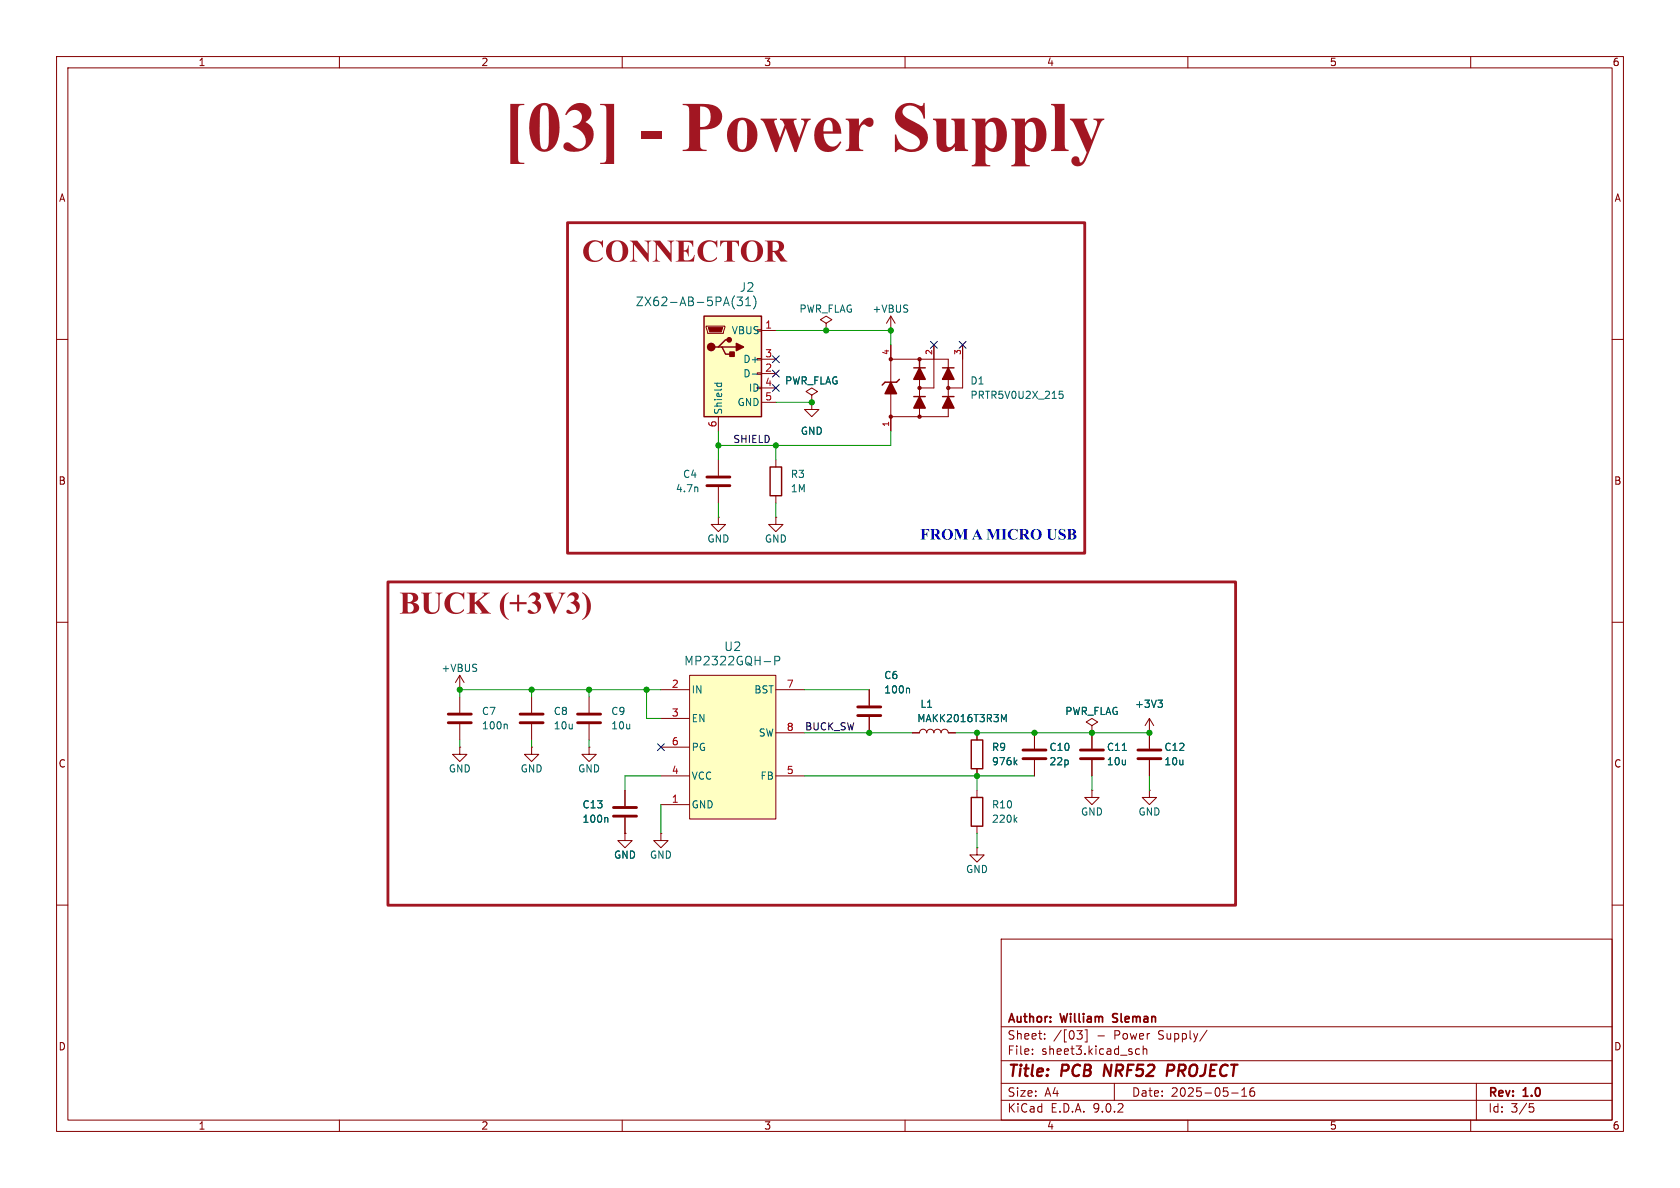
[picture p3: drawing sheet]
<svg xmlns="http://www.w3.org/2000/svg" width="297mm" height="210mm" viewBox="0 0 297 210" stroke-linecap="round" stroke-linejoin="round" font-family="sans-serif">
<g fill="none" stroke="#840000" stroke-width=".18">
<path d="M10 10h277v190h-277zM12 12h273v186h-273zM60 10v2M110 10v2M160 10v2M210 10v2M260 10v2M157.5 58.4h.1M157.5 55.9l-.8 1.3M157.5 55.9l.7 1.3M157.5 55.9v2.5M10 60h2"/>
<path d="M143.5 71.1v1.3h1.3l-1.3 1.3-1.3-1.3h1.3M143.5 71.1h.1M143.5 69.9l1-.7-1-.6-1 .6 1 .7v1.2M285 60h2M127 91.4v1.3h1.3l-1.3 1.3-1.3-1.3h1.3M127 91.4h.1M127 81.3v2.8M127 86.1v2.8M137.2 91.4v1.3h1.2l-1.2 1.3-1.3-1.3h1.3M137.2 91.4h.1M137.2 81.3v1.3M137.2 87.6v1.3"/>
<path d="M10 110h2M81.3 119.4l-.8 1.3M81.3 119.4l.7 1.3M81.3 119.4v2.5M285 110h2M81.3 121.9h.1M193 128.3l1.1-.7-1.1-.6-1 .6 1 .7v1.2M193 129.5h.1M193 129.5v2.8M193 134.4v2.8M203.2 129.5h.1M203.2 139.7v1.3h1.3l-1.3 1.2-1.3-1.2h1.3"/>
<path d="M203.2 139.7h.1M203.2 127l-.8 1.3M203.2 127l.8 1.3M203.2 127v5.3M203.2 134.4v2.8M10 160h2M177 166h108v32h-108zM285 160h2M60 198v2M110 198v2M160 198v2M177 194.5h108"/>
<path d="M177 191.5h108M177 187.5h108M177 181.5h108M182.5 186.3v.1M182.5 185.5v.1M184.7 183.6v.1M184.7 182.8v.1M190.4 182.2h.9l-.5 .6 .4 .1 .1 .5-.3 .3h-.4M191.8 182.1h.4v2.1h-.4M197 191.5v3M200.8 186.3l.2 .1 .5-.1M201.5 185.5l-.5-.1-.2 .1"/>
<path d="M202.1 185.5l.2-.1 .4 .1v.9M202.1 184.9v1.5M210 198v2M213.4 182.1l-1.3 2M217.7 193.2h1.2M219.5 193.8h.9M219.5 192.7l.5-.4v1.5M221.7 192.3a.59 .59 0 0 0-.7 .6v.6l.1 .2 .4 .1 .2-.1 .1-.5-.1-.3h-.5l-.2 .3M260 198v2M261 191.5v6.5M270.4 195.1h.7M270.5 195.7h.4l.3 .3-.2 .5-.5 .1"/>
</g>
<path d="M195.4 188.2l-.3 2M207.3 188.2h-.8l-.2 2M207.3 189.2l-.9 .1" fill="none" stroke="#840000" stroke-width=".4"/>
<path d="M196.8 179.3v.5M196.7 180.6l.2 .1" fill="none" stroke="#840000" stroke-width=".3"/>
<path d="M125 84.3h4M125 85.9h4M191 132.6h4.1M191 134.1h4.1M201.2 132.6h4M201.2 134.1h4" fill="none" stroke="#840000" stroke-width=".51"/>
<path d="M123.3 86.2l.1 .7M198.4 132.7h.7M204.7 123.8h.8l-.4 .5M205.3 124.3l.2 .2v.3l-.2 .2" fill="none" stroke="#006464" stroke-width=".18"/>
<path d="M136.1 82.6h2.1v5h-2.1z" fill="none" stroke="#840000" stroke-width=".25"/>
<path d="M121.9 119.4h15.3v25.4h-15.3z" fill="#ffffc2"/>
<g fill="none" stroke="#840000" stroke-width=".18">
<path d="M157.5 61v6.6M157.5 69.6v6.6M157.5 63.5h10.1v1.5M162.6 67.1v3M162.6 72.1v1.6M165.1 61v7.6h-2.5M167.6 72.1v1.6h-10.1M167.6 67.1v3M170.2 61v7.6h-2.6M121.9 119.4h15.3v25.4h-15.3zM81.3 132.1v1.3h1.2l-1.2 1.2-1.3-1.2h1.3M81.3 132.1h.1"/>
<path d="M81.3 123.2v2.8M81.3 128v2.8M104.1 123.2v2.8M104.1 128v2.8M110.5 139.7v2.8M116.8 121.9h5.1M116.8 127h5.1M116.8 132.1h5.1M116.8 137.2h5.1M137.2 121.9h5M137.2 137.2h5M137.2 129.5h5"/>
<path d="M110.5 147.3v1.3h1.3l-1.3 1.3-1.3-1.3h1.3M110.5 147.3h.1M110.5 144.5v2.8M116.8 147.3v1.3h1.3l-1.3 1.3-1.2-1.3h1.2M116.8 147.3h.1M116.8 142.2h5.1"/>
</g>
<path d="M187.3 69.2h.6M187.3 69.7l.4-.1 .3 .3-.2 .5h-.5M137 116.8l.7-.1 .1-.2v-.3l-.2-.2h-.6v1.5M89.5 128l.2 .2v.6M107.3 144.5l.2 .2v.7" fill="none" stroke="#006464" stroke-width=".18"/>
<path d="M79.2 126.2h4.1M79.2 127.8h4.1M102.1 126.2h4.1M102.1 127.8h4.1M108.5 142.7h4M108.5 144.3h4" fill="none" stroke="#840000" stroke-width=".51"/>
<g fill="none" stroke="#840000" stroke-width=".25">
<path d="M159 67.1l-.5 .5h-2l-.5 .5M161.5 65h2.1M161.5 70.1h2.1M162.6 63.5v1.5M166.6 65h2.1M166.6 70.1h2.1"/>
<circle cx="157.5" cy="73.7" r=".25"/>
<circle cx="157.5" cy="63.5" r=".25"/>
<circle cx="162.6" cy="63.5" r=".25"/>
<circle cx="162.6" cy="68.6" r=".25"/>
<circle cx="162.6" cy="73.7" r=".25"/>
<circle cx="167.6" cy="68.6" r=".25"/>
</g>
<g fill="#840000" stroke="#840000" stroke-width=".25">
<path d="M157.5 67.6l1 2h-2z"/>
<path d="M162.6 65l1 2.1h-2.1z"/>
<path d="M162.6 70.1l1 2h-2.1z"/>
<path d="M167.6 65l1.1 2.1h-2.1z"/>
<path d="M167.6 70.1l1.1 2h-2.1z"/>
</g>
<path d="M124.5 55.9h10.1v17.8h-10.1z" fill="#ffffc2"/>
<path d="M124.5 55.9h10.1v17.8h-10.1zM127 61.3h.6l.7 1.3h1.2M127.6 61.3h2.6M128.9 60.1h-.6l-1.3 1.2h-.6M171.7 130.8h2v5.1h-2zM171.7 141h2v5.1h-2z" fill="none" stroke="#840000" stroke-width=".25"/>
<g fill="none" stroke="#840000" stroke-width=".18">
<path d="M124.8 57.7h3.3v.2l-.2 1h-2.8zM133.9 58.3h.7v.2h-.7zM134.6 58.4h2.6M146 57.2l1.1-.7-1.1-.6-1 .6 1 .7v1.2M146 58.4h.1M127 73.7v2.5M133.9 63.4h.7v.2h-.7zM133.9 65.9h.7v.3h-.7zM133.9 68.5h.7v.2h-.7zM134.6 63.5h2.6M134.6 66h2.6M134.6 68.6h2.6"/>
<path d="M134.6 71.1h2.6M143.5 71.1h.1M94 132.1v1.3h1.2l-1.2 1.2-1.3-1.2h1.3M94 132.1h.1M94 123.2v2.8M94 128v2.8M104.1 132.1v1.3h1.3l-1.3 1.2-1.2-1.2h1.2M104.1 132.1h.1M110.5 139.7v2.8M153.7 121.9v2.8M153.7 126.7v2.8M161.3 129.5h1.3a.64 .64 0 0 1 .6-.6 .64 .64 0 0 1 .6 .6 .64 .64 0 0 1 .7-.6 .64 .64 0 0 1 .6 .6 .64 .64 0 0 1 .6-.6 .64 .64 0 0 1 .7 .6 .64 .64 0 0 1 .6-.6 .64 .64 0 0 1 .6 .6h1.3"/>
<path d="M172.7 129.5v1.3M172.7 135.9v1.3M172.7 139.7v1.3M182.9 129.5v2.8M182.9 134.4v2.8M193 139.7v1.3h1.3l-1.3 1.2-1.2-1.2h1.2M193 139.7h.1M193 129.5h.1M193 129.5v2.8M193 134.4v2.8M203.2 129.5h.1M203.2 129.5v2.8"/>
<path d="M203.2 134.4v2.8M110.5 147.3h.1M110.5 144.5v2.8M172.7 149.9v1.2h1.3l-1.3 1.3-1.3-1.3h1.3M172.7 149.9h.1M172.7 146.1v1.2"/>
</g>
<path d="M125.2 57.9h2.6l-.3 .8h-2z" fill="#840000" stroke="#840000" stroke-width=".18"/>
<g fill="#840000" stroke="#840000" stroke-width=".25">
<path d="M129 62.2h.8v.8h-.8z"/>
<path d="M130.2 60.7l1.2 .6-1.2 .7z"/>
<circle cx="125.7" cy="61.3" r=".63"/>
<circle cx="128.9" cy="60.1" r=".38"/>
</g>
<g fill="none" stroke="#006464" stroke-width=".18">
<path d="M131.2 52.5l-.5 .6 .5 .1v.7l-.2 .1h-.5l-.2-.1M131.8 54h.9M131.8 52.9l.5-.4v1.5M133.3 52.4a1.77 1.77 0 0 1-.1 2.2M126.3 67.7h1.3M126.8 67.7l-.1 .4M127.5 67.7l.1 .4M133 66.1h1M160.6 121.7l.2 .1v.7M177 126.3l.5 .9 .4-.9v1.3M179.4 134.7l.4 .5M179.8 134.4l-.5 .4"/>
<path d="M198.4 132.7h.7M204.7 123.8h.8l-.4 .5M205.3 124.3l.2 .2v.3l-.2 .2M107.3 144.5l.2 .2v.7M179.4 144.9l.4 .5M179.8 144.5l-.5 .5"/>
</g>
<path d="M91.9 126.2h4.1M91.9 127.8h4.1M151.6 125h4.1M151.6 126.5h4.1M180.8 132.6h4.1M180.8 134.1h4.1" fill="none" stroke="#840000" stroke-width=".51"/>
<g fill="none" stroke="#009600" stroke-width=".18">
<path d="M137.2 58.4h20.3v2.6M127 76.2v5.1M137.2 71.1h6.3M137.2 78.7v2.6M157.5 76.2v2.5h-30.5M127 88.9v2.5M137.2 88.9v2.5M81.3 130.8v1.3M94 121.9v1.3M94 130.8v1.3M104.1 121.9v1.3M104.1 130.8v1.3"/>
<path d="M114.3 121.9v5.1h2.5M116.8 137.2h-6.3v2.5M116.8 121.9h-35.5v1.3M142.2 129.5h19.1M142.2 137.2h40.7M142.2 121.9h11.5M168.9 129.5h34.3M172.7 137.2v2.5M193 137.2v2.5M203.2 137.2v2.5M116.8 142.2v5.1M172.7 147.3v2.6"/>
</g>
<path d="M136.6 68l1.2 1.2M136.6 65.4l1.2 1.2M136.6 62.9l1.2 1.2M137.8 68l-1.2 1.2M137.8 65.4l-1.2 1.2M137.8 62.9l-1.2 1.2M164.5 60.4l1.2 1.2M165.7 60.4l-1.2 1.2M169.6 60.4l1.2 1.2M170.8 60.4l-1.2 1.2M116.2 131.5l1.2 1.2M117.4 131.5l-1.2 1.2" fill="none" stroke="#000084" stroke-width=".18"/>
<path d="M100.3 39.4h91.5v58.4h-91.5zM68.6 102.9h149.8v57.1h-149.8z" fill="none" stroke="#a21622" stroke-width=".5"/>
<g fill="#009600" stroke="#009600" stroke-width=".18">
<circle cx="143.5" cy="71.1" r=".46"/>
<circle cx="137.2" cy="78.7" r=".46"/>
<circle cx="157.5" cy="58.4" r=".46"/>
<circle cx="127" cy="78.7" r=".46"/>
<circle cx="146" cy="58.4" r=".46"/>
<circle cx="104.1" cy="121.9" r=".46"/>
<circle cx="114.3" cy="121.9" r=".46"/>
<circle cx="94" cy="121.9" r=".46"/>
<circle cx="81.3" cy="121.9" r=".46"/>
<circle cx="193" cy="129.5" r=".46"/>
<circle cx="203.2" cy="129.5" r=".46"/>
<circle cx="182.9" cy="129.5" r=".46"/>
<circle cx="172.7" cy="129.5" r=".46"/>
<circle cx="153.7" cy="129.5" r=".46"/>
<circle cx="172.7" cy="137.2" r=".46"/>
</g>
<g font-size="12.5" fill="#a21622">
<text x="88.9" y="28.2">[03]</text>
<text x="113" y="28.2">- PowerSupply</text>
</g>
<g font-size="5.6" fill="#a21622">
<text x="102.9" y="47.7">CONNECTOR</text>
<text x="70.6" y="109.9">BUCK (+3V3)</text>
</g>
<text font-size="2.8" fill="#0000c2" x="162.7" y="96.1">FROM A MICRO USB</text>
<g font-size="2.8" fill="#840000">
<text x="178" y="190.9">Title:</text>
<text x="187.7" y="190.9">PCB</text>
<text x="196" y="190.9">NRF52</text>
<text x="207.9" y="190.9">PROJECT</text>
</g>
<g font-size="2.1" fill="#006464">
<text x="130.7" y="51.8">J2</text>
<text x="112.3" y="54.3">ZX62-AB-5PA(31)</text>
<text x="120.9" y="117.8">MP2322GQH-P</text>
<text x="127.9" y="115.3">U2</text>
</g>
<g font-size="2.1" fill="#840000">
<text x="178" y="184">Sheet:</text>
<text x="178" y="181.2">Author:</text>
<text x="186.2" y="184">/[03]</text>
<text x="187.6" y="181.2">William</text>
<text x="194" y="184">-</text>
<text x="197.1" y="184">Power</text>
<text x="197.4" y="181.2">Sleman</text>
<text x="205.1" y="184">Supply/</text>
<text x="178" y="186.7">File:</text>
<text x="184.1" y="186.7">sheet3.kicad_sch</text>
<text x="178" y="196.9">KiCad</text>
<text x="178" y="194.1">Size:</text>
<text x="184.7" y="194.1">A4</text>
<text x="185.7" y="196.9">E.D.A.</text>
<text x="193.3" y="196.9">9.0.2</text>
<text x="200" y="194.1">Date:</text>
<text x="207" y="194.1">2025-05-16</text>
<text x="263" y="194.3">Rev:</text>
<text x="263" y="196.9">Id:</text>
<text x="267.1" y="196.9">3/5</text>
<text x="269.4" y="194.3">1.0</text>
</g>
<g font-size="1.8" fill="#840000">
<text x="35" y="11.9">1</text>
<text x="85" y="11.9">2</text>
<text x="135" y="11.9">3</text>
<text x="185" y="11.9">4</text>
<text x="235" y="11.9">5</text>
<text x="285" y="11.9">6</text>
<text x="10.3" y="35.9">A</text>
<text x="285.3" y="35.9">A</text>
<text x="10.3" y="85.9">B</text>
<text x="285.3" y="85.9">B</text>
<text x="10.3" y="135.9">C</text>
<text x="285.3" y="135.9">C</text>
<text x="10.3" y="185.9">D</text>
<text x="285.3" y="185.9">D</text>
<text x="35" y="199.9">1</text>
<text x="85" y="199.9">2</text>
<text x="135" y="199.9">3</text>
<text x="185" y="199.9">4</text>
<text x="235" y="199.9">5</text>
<text x="285" y="199.9">6</text>
</g>
<g font-size="1.8" fill="#006464">
<text x="129.3" y="59.3">VBUS</text>
<text x="141.2" y="55.5">PWR_FLAG</text>
<text x="154.1" y="55.5">+VBUS</text>
<text x="131.3" y="64.4">D+</text>
<text x="130.3" y="72">GND</text>
<text x="131.3" y="66.9">D-</text>
<text x="132.3" y="69.4">ID</text>
<text x="138.7" y="68.2">PWR_FLAG</text>
<text x="171.5" y="68.2">D1</text>
<text x="171.5" y="70.7">PRTR5V0U2X_215</text>
<text x="127.9" y="73.4" transform="rotate(-90 127.9 73.4)">Shield</text>
<text x="141.5" y="77.1">GND</text>
<text x="119.4" y="87.2">4.7n</text>
<text x="120.7" y="84.7">C4</text>
<text x="139.7" y="84.7">R3</text>
<text x="139.7" y="87.2">1M</text>
<text x="125" y="96.1">GND</text>
<text x="135.1" y="96.1">GND</text>
<text x="77.9" y="119">+VBUS</text>
<text x="122.2" y="122.8">IN</text>
<text x="133.3" y="122.8">BST</text>
<text x="156.2" y="120.2">C6</text>
<text x="156.2" y="122.8">100n</text>
<text x="162.6" y="125.3">L1</text>
<text x="200.6" y="125.3">+3V3</text>
<text x="85.1" y="126.6">C7</text>
<text x="85.1" y="129.1">100n</text>
<text x="97.8" y="126.6">C8</text>
<text x="97.8" y="129.1">10u</text>
<text x="108" y="126.6">C9</text>
<text x="108" y="129.1">10u</text>
<text x="122.2" y="127.9">EN</text>
<text x="134" y="130.4">SW</text>
<text x="162.1" y="127.9">MAKK2016T3R3M</text>
<text x="188.2" y="126.6">PWR_FLAG</text>
<text x="79.2" y="136.8">GND</text>
<text x="91.9" y="136.8">GND</text>
<text x="102.1" y="136.8">GND</text>
<text x="122.2" y="132.9">PG</text>
<text x="175.3" y="132.9">R9</text>
<text x="175.3" y="135.5">976k</text>
<text x="185.4" y="132.9">C10</text>
<text x="185.4" y="135.5">22p</text>
<text x="195.6" y="132.9">C11</text>
<text x="195.6" y="135.5">10u</text>
<text x="205.7" y="132.9">C12</text>
<text x="205.7" y="135.5">10u</text>
<text x="102.9" y="143.1">C13</text>
<text x="122.2" y="138">VCC</text>
<text x="122.2" y="143.1">GND</text>
<text x="134.3" y="138">FB</text>
<text x="175.3" y="143.1">R10</text>
<text x="102.9" y="145.6">100n</text>
<text x="175.3" y="145.6">220k</text>
<text x="191" y="144.4">GND</text>
<text x="201.2" y="144.4">GND</text>
<text x="108.5" y="152">GND</text>
<text x="114.8" y="152">GND</text>
<text x="170.7" y="154.5">GND</text>
</g>
<g font-size="1.8" fill="#a90000">
<text x="135.2" y="58.2">1</text>
<text x="135.2" y="63.2">3</text>
<text x="135.2" y="65.8">2</text>
<text x="135.2" y="68.3">4</text>
<text x="135.2" y="70.9">5</text>
<text x="126.7" y="75.6" transform="rotate(-90 126.7 75.6)">6</text>
<text x="118.7" y="121.7">2</text>
<text x="139" y="121.7">7</text>
<text x="118.7" y="126.7">3</text>
<text x="118.7" y="131.8">6</text>
<text x="139" y="129.3">8</text>
<text x="118.7" y="136.9">4</text>
<text x="139" y="136.9">5</text>
<text x="118.7" y="142">1</text>
</g>
<g font-size="1.8" fill="#0f0f0f">
<text x="129.5" y="78.4">SHIELD</text>
<text x="142.2" y="129.2">BUCK_SW</text>
</g>
<g font-size="1.4" fill="#a90000">
<text x="157.2" y="62.8" transform="rotate(-90 157.2 62.8)">4</text>
<text x="164.8" y="62.8" transform="rotate(-90 164.8 62.8)">2</text>
<text x="169.9" y="62.8" transform="rotate(-90 169.9 62.8)">3</text>
<text x="157.2" y="75.5" transform="rotate(-90 157.2 75.5)">1</text>
</g>
</svg>
